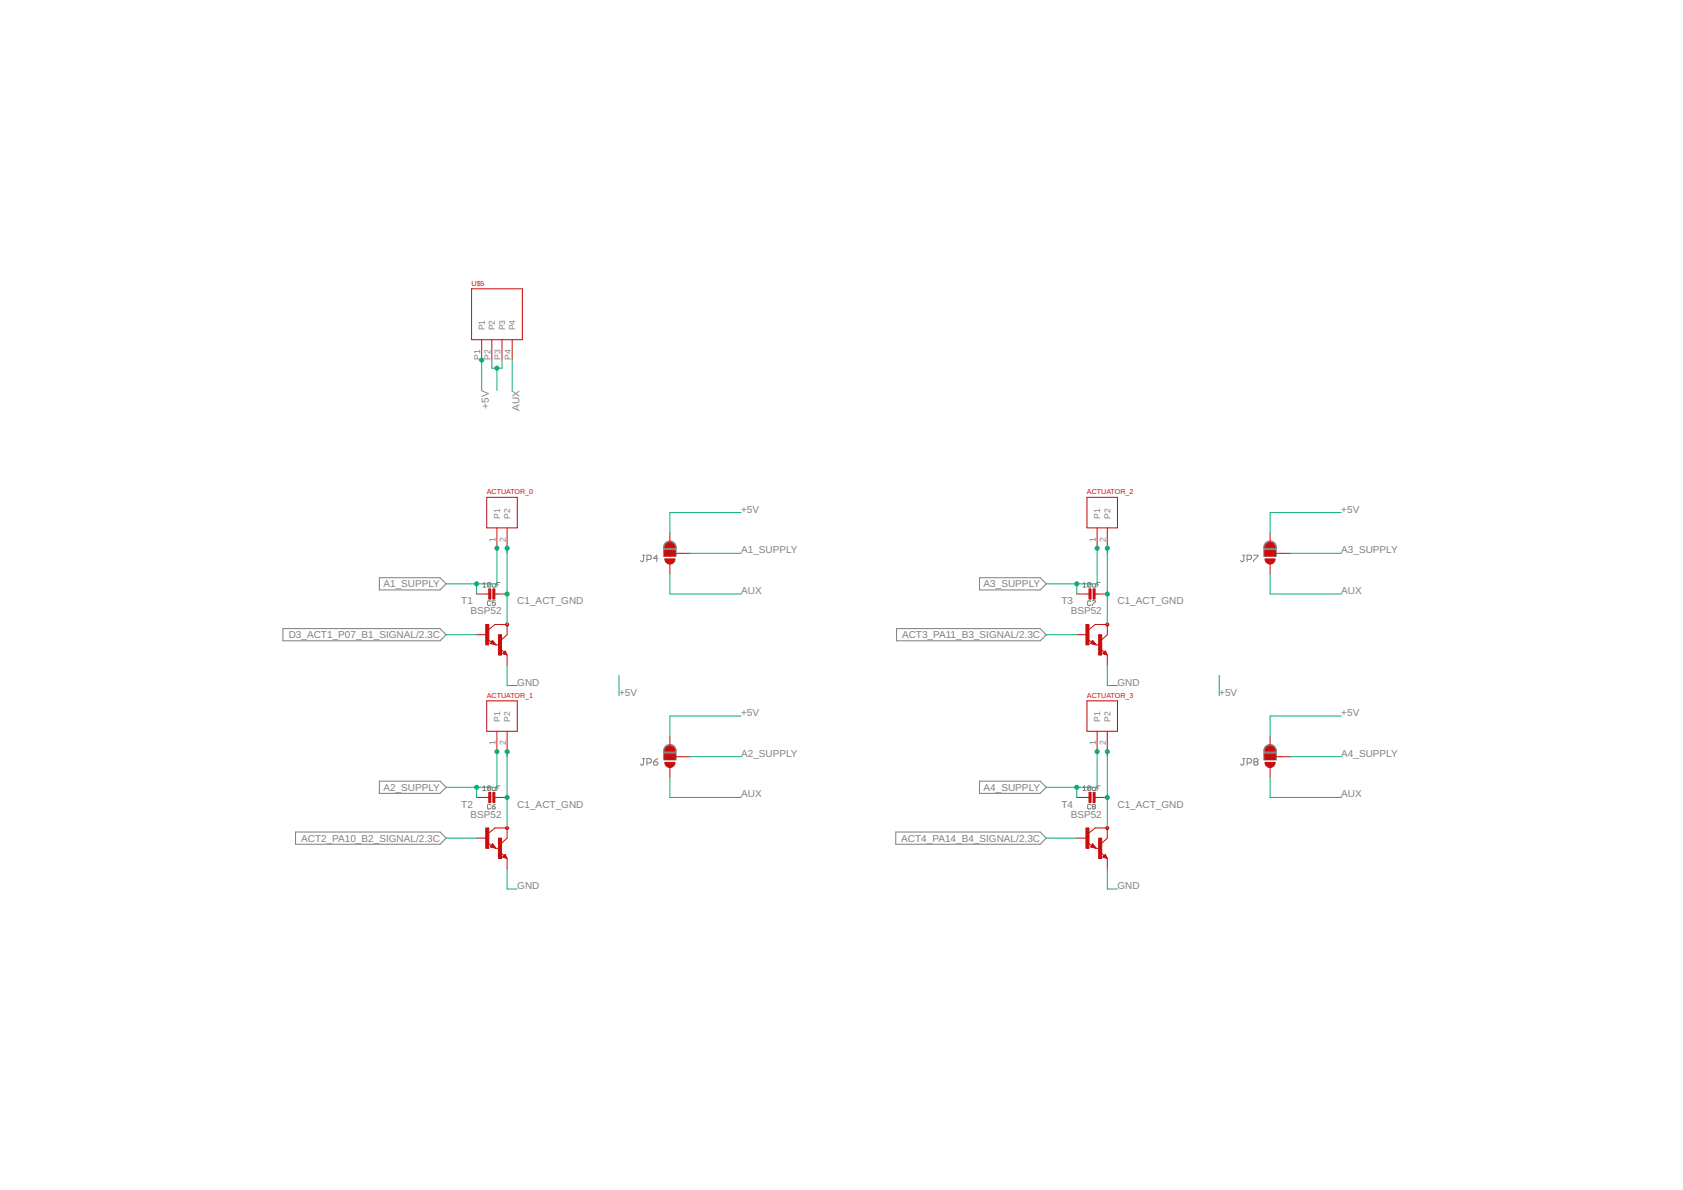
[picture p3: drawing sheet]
<svg xmlns="http://www.w3.org/2000/svg" width="420mm" height="297mm" viewBox="0 0 420 297" stroke-linecap="round" stroke-linejoin="round" font-family="sans-serif">
<g fill="none" stroke="#808080" stroke-width=".25">
<path d="M160.4 138.6h.6M160.7 138.6v1.3l-.3 .3-.5-.3M161.5 139.7h.8l.3-.3v-.6l-.3-.2h-.8v1.6M164.2 139.4h-1.1l.9-.8v1.6M165.7 138.7h3.1M165.7 138.5h3.1M165.7 138.3h3.1M165.7 138.1h3.1M165.7 137.9h3.1M165.7 137.6h3.1M165.7 137.4h3.1M165.7 137.2h3.1"/>
<path d="M165.7 137h3.1M165.7 136.8h3.1M165.7 136.5h3.1M165.7 136.3v2.6h3.1l-.1-2.6M165.7 136.3h3M165.8 136.1l-.1 .2M165.8 136.1h2.9M165.9 135.9h2.7M166.1 135.6h2.3M166.1 135.6l-.3 .5M166.3 135.4a1.5 1.5 0 0 1 1.9 0M166.3 135.4l-.2 .2"/>
<path d="M166.3 135.4h1.9M166.6 135.2h1.2M168.2 135.4l.5 .7M168.7 136.1v.2M310.2 138.6h.6M310.5 138.6v1.3l-.3 .3-.5-.3M311.3 139.7h.8l.3-.3v-.6l-.3-.2h-.8v1.6M313 138.6h1v.2l-1 1.1v.3M315.6 138.7h3M315.6 138.5h3M315.6 138.3h3M315.6 138.1h3"/>
<path d="M315.6 137.9h3M315.6 137.6h3M315.6 137.4h3M315.6 137.2h3M315.6 137h3M315.6 136.8h3M315.6 136.5h3M315.6 136.3v2.6h3v-2.6M315.6 136.3h3M315.6 136.1h2.9M315.6 136.1v.2M315.7 135.9h2.7"/>
<path d="M315.9 135.6h2.4M316.1 135.4h2M316.5 135.2h1.2M318.1 135.4l.1 .2M318.1 135.4a1.52 1.52 0 0 0-2.5 .7M318.2 135.6l.3 .5M318.5 136.1l.1 .2M70.6 156.9h39.3l1.5 1.5-1.5 1.6h-39.3zM94.7 144.2h15.2l1.5 1.5-1.5 1.6h-15.2zM120.5 145.8l.4-.4v1.2M120.5 146.6h.8M122.5 145.6v.8l-.2 .2-.6-.2"/>
<path d="M122.5 145.6l-.2-.2-.6 .2v.8M122.5 150.2l-.2-.2h-.4l-.2 .2v.7l.2 .3h.4l.2-.3M122.5 145.6l-.8 .8M122.9 145.8v.6l.2 .2h.6v-.8M123.7 150h-.8v.6l.4-.2 .4 .2v.3l-.3 .3h-.3l-.2-.3M124 146h.4M124.8 145.4h-.8v1.2M223.8 156.9h35.9l1.5 1.5-1.5 1.6h-35.9zM244.5 144.2h15.2l1.5 1.5-1.5 1.6h-15.2zM270.4 146.6h.7M270.4 145.8l.3-.4v1.2M272.3 145.6v.8l-.2 .2-.6-.2"/>
<path d="M272.3 145.6l-.2-.2-.6 .2v.8M272.3 150.2l-.2-.2h-.4l-.2 .2v.7l.2 .3h.4l.2-.3M272.3 145.6l-.8 .8M272.7 145.8v.6l.2 .2h.6v-.8M272.7 150h.8l-.8 1.2M273.9 146h.4M274.7 145.4h-.8v1.2M94.7 195h15.2l1.5 1.5-1.5 1.5h-15.2zM120.5 196.6l.4-.4v1.1M120.5 197.3h.8M122.5 196.4l-.2-.2-.6 .2v.7M122.5 196.4v.7l-.2 .2-.6-.2"/>
<path d="M122.5 196.4l-.8 .7M122.9 196.6v.5l.2 .2h.6v-.7M124 196.7h.4M124.8 196.2h-.8v1.1M160.4 189.4h.6M160.7 189.4v1.3l-.3 .3-.5-.3M161.5 190.4h.8l.3-.2v-.6l-.3-.2h-.8v1.6M163.1 190.2h.9l.2 .5-.2 .3h-.6l-.3-.3zM164.2 189.4l-1.1 .8M165.7 189.6h3.1M165.7 189.4h3.1M165.7 189.2h3.1"/>
<path d="M165.7 189h3.1M165.7 188.7h3.1M165.7 188.5h3.1M165.7 188.3h3.1M165.7 188.1h3.1M165.7 187.9h3.1M165.7 187.6h3.1M165.7 187.4h3.1M165.7 187.2h3M165.8 187h2.9M165.9 186.7h2.7M166 186.5h2.5"/>
<path d="M166.2 186.3h2.1M166.5 186.1h1.5M166.5 186.1l-.6 .5-.2 .5v2.6h3.1l-.1-2.6-.3-.7-.4-.3M166.5 186.1l.7-.3 .8 .3M244.5 195h15.2l1.5 1.5-1.5 1.5h-15.2zM270.4 197.3h.7M270.4 196.6l.3-.4v1.1M272.3 196.4v.7l-.2 .2-.6-.2M272.3 196.4l-.2-.2-.6 .2v.7M272.3 196.4l-.8 .7M272.7 196.6v.5l.2 .2h.6v-.7M273.9 196.7h.4"/>
<path d="M274.7 196.2h-.8v1.1M310.2 189.4h.6M310.5 189.4v1.3l-.3 .3-.5-.3M311.3 190.4h.8l.3-.2v-.6l-.3-.2h-.8v1.6M313.2 190.2l-.2 .2 .2 .6h.6l.2-.3-.2-.5M313.2 190.2l-.2-.3 .2-.5h.6l.2 .2-.2 .6M313.2 190.2h.6M315.6 189.6h3M315.6 189.4h3M315.6 189.2h3M315.6 189h3M315.6 188.7h3"/>
<path d="M315.6 188.5h3M315.6 188.3h3M315.6 188.1h3M315.6 187.9h3M315.6 187.6h3M315.6 187.4h3M315.6 187.2h3M315.6 187h2.9M315.7 186.7h2.8M315.8 186.5h2.5M316 186.3h2.1M316.3 186.1h1.6"/>
<path d="M316.3 186.1l-.6 .5-.1 .5v2.6h3v-2.6l-.2-.5-.6-.5M316.3 186.1l.8-.3 .7 .3M73.8 207.7h36.1l1.5 1.5-1.5 1.5h-36.1zM122.5 201l-.2-.2-.6 .2v.7l.2 .2 .6-.2M122.9 201.3h.5l.3 .4-.6 .2zM123.7 200.8l-.8 .5M223.6 207.7h36.1l1.5 1.5-1.5 1.5h-36.1zM272.3 201l-.2-.2-.6 .2v.7l.2 .2 .6-.2M272.9 201.3l-.2-.2 .2-.3 .6 .2-.2 .3M272.9 201.3l-.2 .2 .2 .4 .6-.2-.2-.4M272.9 201.3h.4"/>
</g>
<g fill="none" stroke="#c90d0c" stroke-width=".25">
<path d="M117.7 72.1h12.7v12.7h-12.7zM120.2 84.8v5.1M122.8 84.8v5.1M125.3 84.8v5.1M127.9 84.8v5.1M121.5 124.1h7.6v7.7h-7.6zM124.1 131.8v5M126.6 131.8v5M166 137.5h2.5v1.2h-2.5zM167.2 133v2.6M168.5 138.1h3.8M271.4 124.1h7.6v7.7h-7.6z"/>
<path d="M273.9 131.8v5M276.4 131.8v5M315.8 137.5h2.5v1.2h-2.5zM317.1 133v2.6M318.3 138.1h3.9M119 158.4h2.5M119 148.3h3.3M121.7 159.6l1 .7M122 157.2l1.5-1.3h3.1v2.5l-1.4 1.3M123 159.9l.8 1.1-1.4-.4zM123.3 148.3h3.3M167.2 140.7v2.5"/>
<path d="M268.8 158.4h2.6M268.8 148.3h3.3M271.6 159.6l.9 .7M271.9 157.2l1.5-1.3h3v2.5l-1.4 1.3M272.8 159.9l.8 1.1-1.3-.4zM273.1 148.3h3.3M317.1 140.7v2.5M121.5 174.9h7.6v7.6h-7.6zM122.9 160.3v-.1l.5 .5-.7-.2 .2-.4 .6 .7-1-.2 .4-.6 .8 .8M123.8 161h.6M125 162l.8 .8M126 163l.2 .3-.5-.2 .4-.3 .2 .6-.7-.3 .5-.5 .4 .8"/>
<path d="M126.1 162.5l.5 1-1.1-.4zM126.6 163.5v2.6M271.4 174.9h7.6v7.6h-7.6zM272.8 160.3v-.1l.5 .5-.8-.2 .3-.4 .6 .7-1-.2 .4-.6 .7 .8M273.6 161h.7M274.8 162l.8 .8M275.8 163l.3 .3-.6-.2 .4-.3 .3 .6-.8-.3 .5-.5 .4 .8M275.9 162.5l.5 1-1.1-.4zM276.4 163.5v2.6M119 199.1h3.3M123.3 199.1h3.3M124.1 182.5v5.1"/>
<path d="M126.6 182.5v5.1M166 188.3h2.5v1.2h-2.5zM167.2 183.8v2.6M167.2 191.4v2.6M168.5 188.9h3.8M268.8 199.1h3.3M273.1 199.1h3.3M273.9 182.5v5.1M276.4 182.5v5.1M315.8 188.3h2.5v1.2h-2.5zM317.1 183.8v2.6M317.1 191.4v2.6"/>
<path d="M318.3 188.9h3.9M119 209.2h2.5M121.7 210.4l1 .7M122 207.9l1.5-1.2h3.1v2.5l-1.4 1.3M122.9 211.1v-.1l.5 .5-.7-.3 .2-.3 .6 .7-1-.2 .4-.7 .8 .9M123 210.6l.8 1.2-1.4-.4zM123.8 211.8h.6M125 212.8l.8 .8M126 213.8l.2 .2-.5-.1 .4-.4 .2 .7-.7-.3 .5-.5 .4 .8M126.1 213.3l.5 1-1.1-.4zM126.6 214.3v2.5M268.8 209.2h2.6"/>
<path d="M271.6 210.4l.9 .7M271.9 207.9l1.5-1.2h3v2.5l-1.4 1.3M272.8 211.1v-.1l.5 .5-.8-.3 .3-.3 .6 .7-1-.2 .4-.7 .7 .9M272.8 210.6l.8 1.2-1.3-.4zM273.6 211.8h.7M274.8 212.8l.8 .8M275.8 213.8l.3 .2-.6-.1 .4-.4 .3 .7-.8-.3 .5-.5 .4 .8M275.9 213.3l.5 1-1.1-.4zM276.4 214.3v2.5"/>
</g>
<g fill="#c90d0c" stroke="#c90d0c" stroke-width=".25">
<path d="M166.4 135.8a1.27 1.27 0 0 1 1.4-.2 1.27 1.27 0 0 1 .7 1.1h-2.5z" fill-rule="evenodd"/>
<path d="M166 139.5h2.5a1.27 1.27 0 0 1-1.3 1.3 1.27 1.27 0 0 1-1.2-1.3z" fill-rule="evenodd"/>
<path d="M166.4 186.5a1.27 1.27 0 0 1 1.4-.2 1.27 1.27 0 0 1 .7 1.2h-2.5z" fill-rule="evenodd"/>
<path d="M166 190.3h2.5a1.27 1.27 0 0 1-1.3 1.3 1.27 1.27 0 0 1-1.2-1.3z" fill-rule="evenodd"/>
<path d="M316.2 135.8a1.27 1.27 0 0 1 1.4-.2 1.27 1.27 0 0 1 .7 1.1h-2.5z" fill-rule="evenodd"/>
<path d="M315.8 139.5h2.5a1.27 1.27 0 0 1-1.2 1.3 1.27 1.27 0 0 1-1.3-1.3z" fill-rule="evenodd"/>
<path d="M316.2 186.5a1.27 1.27 0 0 1 1.4-.2 1.27 1.27 0 0 1 .7 1.2h-2.5z" fill-rule="evenodd"/>
<path d="M315.8 190.3h2.5a1.27 1.27 0 0 1-1.2 1.3 1.27 1.27 0 0 1-1.3-1.3z" fill-rule="evenodd"/>
<circle cx="126.6" cy="155.9" r=".38"/>
<circle cx="126.6" cy="206.7" r=".38"/>
<circle cx="276.4" cy="155.9" r=".38"/>
<circle cx="276.4" cy="206.7" r=".38"/>
</g>
<g fill="#c90d0c" stroke="#c90d0c" stroke-width=".25">
<path d="M121.3 155.9h.7v5.1h-.7z"/>
<path d="M124.4 158.4h.8v5.1h-.8z"/>
<path d="M166 137.5h2.5v1.2h-2.5z"/>
<path d="M121.3 206.7h.7v5.1h-.7z"/>
<path d="M124.4 209.2h.8v5.1h-.8z"/>
<path d="M166 188.3h2.5v1.2h-2.5z"/>
<path d="M271.1 155.9h.8v5.1h-.8z"/>
<path d="M274.3 158.4h.7v5.1h-.7z"/>
<path d="M315.8 137.5h2.5v1.2h-2.5z"/>
<path d="M271.1 206.7h.8v5.1h-.8z"/>
<path d="M274.3 209.2h.7v5.1h-.7z"/>
<path d="M315.8 188.3h2.5v1.2h-2.5z"/>
<path d="M123 147h.5v2.5h-.5z"/>
<path d="M122 147h.5v2.5h-.5z"/>
<path d="M123 197.8h.5v2.5h-.5z"/>
<path d="M122 197.8h.5v2.5h-.5z"/>
<path d="M272.9 147h.5v2.5h-.5z"/>
<path d="M271.9 147h.5v2.5h-.5z"/>
<path d="M272.9 197.8h.5v2.5h-.5z"/>
<path d="M271.9 197.8h.5v2.5h-.5z"/>
</g>
<g fill="none" stroke="#0dab76" stroke-width=".25">
<path d="M120.2 89.9v7.6M122.8 89.9v2h2.5v-2M124.1 91.9v5.6M127.9 89.9v7.8M124.1 136.8v8.9h-12.7M126.6 136.8v19.1M172.3 138.1h12.7M185 128h-17.8v5M273.9 136.8v8.9h-12.7M276.4 136.8v19.1M322.2 138.1h12.7M334.9 128h-17.8v5"/>
<path d="M111.4 158.4h7.6M119 145.7v2.6M167.2 143.2v5.1h17.8M261.2 158.4h7.6M268.8 145.7v2.6M317.1 143.2v5.1h17.8M126.6 166.1v5h2.5M154.5 168.6v5.1M185 178.7h-17.8v5.1M276.4 166.1v5h2.6M304.4 168.6v5.1M334.9 178.7h-17.8v5.1"/>
<path d="M119 196.5v2.6M124.1 187.6v8.9h-12.7M126.6 187.6v19.1M167.2 194v5.1h17.8M172.3 188.9h12.7M268.8 196.5v2.6M273.9 187.6v8.9h-12.7M276.4 187.6v19.1M317.1 194v5.1h17.8M322.2 188.9h12.7M111.4 209.2h7.6M126.6 216.8v5.1h2.5"/>
<path d="M261.2 209.2h7.6M276.4 216.8v5.1h2.6"/>
</g>
<g fill="#0dab76" stroke="#0dab76" stroke-width=".25">
<circle cx="120.2" cy="89.9" r=".51"/>
<circle cx="126.6" cy="136.8" r=".51"/>
<circle cx="124.1" cy="136.8" r=".51"/>
<circle cx="126.6" cy="148.3" r=".51"/>
<circle cx="126.6" cy="187.6" r=".51"/>
<circle cx="124.1" cy="187.6" r=".51"/>
<circle cx="126.6" cy="199.1" r=".51"/>
<circle cx="276.4" cy="136.8" r=".51"/>
<circle cx="273.9" cy="136.8" r=".51"/>
<circle cx="276.4" cy="148.3" r=".51"/>
<circle cx="276.4" cy="187.6" r=".51"/>
<circle cx="273.9" cy="187.6" r=".51"/>
<circle cx="276.4" cy="199.1" r=".51"/>
<circle cx="119" cy="145.7" r=".51"/>
<circle cx="124.1" cy="91.9" r=".51"/>
<circle cx="119" cy="196.5" r=".51"/>
<circle cx="268.8" cy="145.7" r=".51"/>
<circle cx="268.8" cy="196.5" r=".51"/>
</g>
<g font-size="2.5" fill="#808080">
<text x="122" y="102" transform="rotate(-90 122 102)">+5V</text>
<text x="129.7" y="102.6" transform="rotate(-90 129.7 102.6)">AUX</text>
<text x="185" y="128">+5V</text>
<text x="334.8" y="128">+5V</text>
<text x="185" y="138.1">A1_SUPPLY</text>
<text x="334.8" y="138.1">A3_SUPPLY</text>
<text x="95.7" y="146.6">A1_SUPPLY</text>
<text x="185" y="148.3">AUX</text>
<text x="245.6" y="146.6">A3_SUPPLY</text>
<text x="334.8" y="148.3">AUX</text>
<text x="115.2" y="150.8">T1</text>
<text x="117.5" y="153.3">BSP52</text>
<text x="129.1" y="150.8">C1_ACT_GND</text>
<text x="265" y="150.8">T3</text>
<text x="267.3" y="153.3">BSP52</text>
<text x="279" y="150.8">C1_ACT_GND</text>
<text x="72.1" y="159.3">D3_ACT1_P07_B1_SIGNAL/2.3C</text>
<text x="225.2" y="159.3">ACT3_PA11_B3_SIGNAL/2.3C</text>
<text x="129.1" y="171.1">GND</text>
<text x="154.5" y="173.7">+5V</text>
<text x="279" y="171.1">GND</text>
<text x="304.4" y="173.7">+5V</text>
<text x="185" y="178.7">+5V</text>
<text x="334.8" y="178.7">+5V</text>
<text x="185" y="188.9">A2_SUPPLY</text>
<text x="334.8" y="188.9">A4_SUPPLY</text>
<text x="95.7" y="197.4">A2_SUPPLY</text>
<text x="245.6" y="197.4">A4_SUPPLY</text>
<text x="115.2" y="201.6">T2</text>
<text x="129.1" y="201.6">C1_ACT_GND</text>
<text x="185" y="199.1">AUX</text>
<text x="265" y="201.6">T4</text>
<text x="279" y="201.6">C1_ACT_GND</text>
<text x="334.8" y="199.1">AUX</text>
<text x="117.5" y="204.1">BSP52</text>
<text x="267.3" y="204.1">BSP52</text>
<text x="75.2" y="210.1">ACT2_PA10_B2_SIGNAL/2.3C</text>
<text x="225" y="210.1">ACT4_PA14_B4_SIGNAL/2.3C</text>
<text x="129.1" y="221.9">GND</text>
<text x="279" y="221.9">GND</text>
</g>
<g font-size="2.1" fill="#808080">
<text x="121" y="82.5" transform="rotate(-90 121 82.5)">P1</text>
<text x="123.6" y="82.5" transform="rotate(-90 123.6 82.5)">P2</text>
<text x="126.1" y="82.5" transform="rotate(-90 126.1 82.5)">P3</text>
<text x="128.6" y="82.5" transform="rotate(-90 128.6 82.5)">P4</text>
<text x="119.9" y="89.8" transform="rotate(-90 119.9 89.8)">P1</text>
<text x="122.4" y="89.8" transform="rotate(-90 122.4 89.8)">P2</text>
<text x="125" y="89.8" transform="rotate(-90 125 89.8)">P3</text>
<text x="127.5" y="89.8" transform="rotate(-90 127.5 89.8)">P4</text>
<text x="124.8" y="129.4" transform="rotate(-90 124.8 129.4)">P1</text>
<text x="127.4" y="129.4" transform="rotate(-90 127.4 129.4)">P2</text>
<text x="274.7" y="129.4" transform="rotate(-90 274.7 129.4)">P1</text>
<text x="277.2" y="129.4" transform="rotate(-90 277.2 129.4)">P2</text>
<text x="123.7" y="135.3" transform="rotate(-90 123.7 135.3)">1</text>
<text x="126.3" y="135.3" transform="rotate(-90 126.3 135.3)">2</text>
<text x="273.5" y="135.3" transform="rotate(-90 273.5 135.3)">1</text>
<text x="276.1" y="135.3" transform="rotate(-90 276.1 135.3)">2</text>
<text x="124.8" y="180.2" transform="rotate(-90 124.8 180.2)">P1</text>
<text x="127.4" y="180.2" transform="rotate(-90 127.4 180.2)">P2</text>
<text x="274.7" y="180.2" transform="rotate(-90 274.7 180.2)">P1</text>
<text x="277.2" y="180.2" transform="rotate(-90 277.2 180.2)">P2</text>
<text x="123.7" y="186.1" transform="rotate(-90 123.7 186.1)">1</text>
<text x="126.3" y="186.1" transform="rotate(-90 126.3 186.1)">2</text>
<text x="273.5" y="186.1" transform="rotate(-90 273.5 186.1)">1</text>
<text x="276.1" y="186.1" transform="rotate(-90 276.1 186.1)">2</text>
</g>
<g font-size="1.8" fill="#c90d0c">
<text x="117.7" y="71.3">U$5</text>
<text x="121.5" y="123.4">ACTUATOR_0</text>
<text x="271.4" y="123.4">ACTUATOR_2</text>
<text x="121.5" y="174.2">ACTUATOR_1</text>
<text x="271.4" y="174.2">ACTUATOR_3</text>
</g>
</svg>
